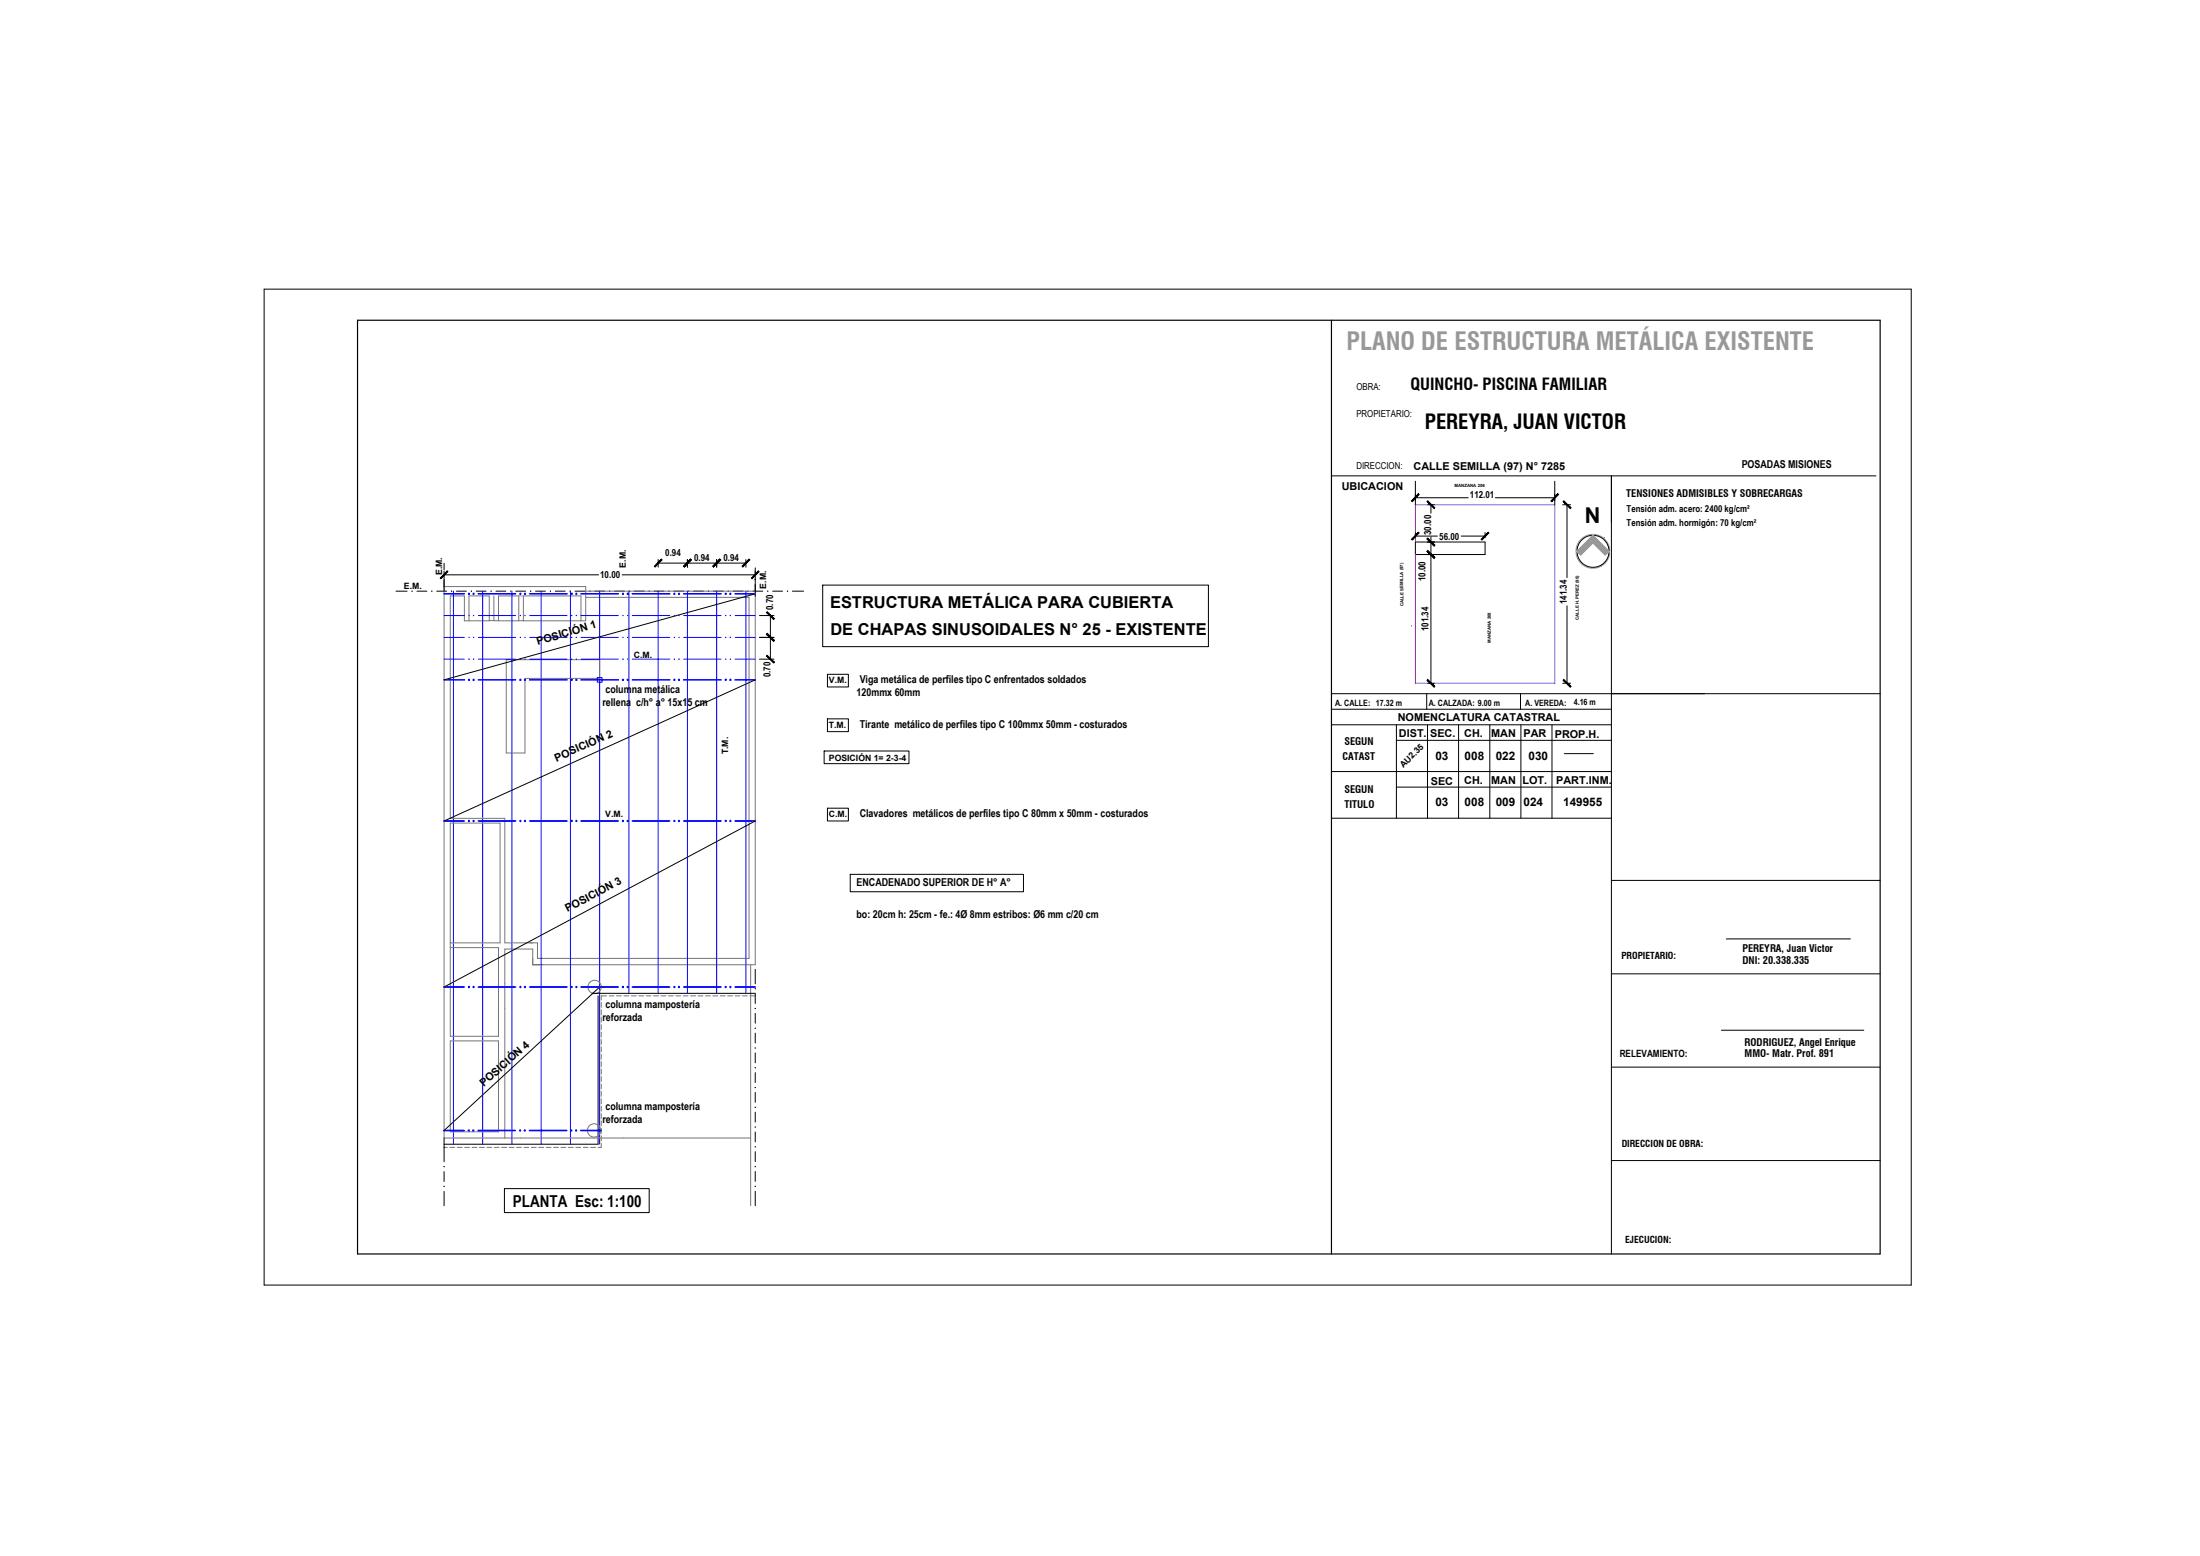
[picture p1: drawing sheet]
<svg xmlns="http://www.w3.org/2000/svg" width="707mm" height="500mm" viewBox="0 0 707 500" stroke-linecap="round" stroke-linejoin="round" font-family="sans-serif">
<!-- layer: muros -->
<g fill="none" stroke="#000" stroke-width=".32">
<path d="M127.3 189.9h3.5M134 189.9h3.2M140.3 189.9h3.2M142.7 180.9v2.2M142.7 186.3v2.1M146.7 189.9h3.2M153 189.9h3.2M159.4 189.9h3.2M165.7 189.9h3.2M172.1 189.9h3.2M178.4 189.9h3.2M184.8 189.9h3.2"/>
<path d="M191.1 189.9h3.2M197.5 189.9h3.2M203.8 189.9h3.2M210.2 189.9h3.2M216.5 189.9h3.2M222.9 189.9h3.2M229.2 189.9h3.2M235.6 189.9h3.2M241.9 189.9h3.2M242.7 182.4v2.2M242.7 187.8v2.1M248.3 189.9h3.2"/>
<path d="M254.6 189.9h3.6M242.7 311.4v4.6M242.7 319.2v3.2M242.7 325.6v3.1M242.7 331.9v3.2M242.7 338.3v3.1M242.7 344.6v3.2M242.7 351v3.1M242.7 357.3v3.2M142.7 368.6v4.6M142.7 376.4v3.2M242.7 363.7v3.1"/>
<path d="M242.7 370v3.2M242.7 376.4v3.1M142.7 382.7v4.7M242.7 382.7v4.7"/>
</g>
<g fill="#000" stroke="#000" stroke-width=".32">
<path d="M132.3 189.9h.2zM142.6 184.7h.2zM151.4 189.9h.2zM183.1 189.9h.2zM189.5 189.9h.2zM202.2 189.9h.2zM208.5 189.9h.2zM240.3 189.9h.2zM246.6 189.9h.2zM253 189.9h.2zM242.6 336.7h.2zM242.6 343h.2z"/>
<circle cx="138.8" cy="189.9" r=".07"/>
<circle cx="145.1" cy="189.9" r=".07"/>
<circle cx="157.8" cy="189.9" r=".07"/>
<circle cx="164.2" cy="189.9" r=".07"/>
<circle cx="170.5" cy="189.9" r=".07"/>
<circle cx="176.9" cy="189.9" r=".07"/>
<circle cx="195.9" cy="189.9" r=".07"/>
<circle cx="215" cy="189.9" r=".07"/>
<circle cx="221.3" cy="189.9" r=".07"/>
<circle cx="227.7" cy="189.9" r=".07"/>
<circle cx="234" cy="189.9" r=".07"/>
<circle cx="242.7" cy="186.2" r=".07"/>
<circle cx="242.7" cy="317.6" r=".07"/>
<circle cx="242.7" cy="324" r=".07"/>
<circle cx="242.7" cy="330.3" r=".07"/>
<circle cx="242.7" cy="349.4" r=".07"/>
<circle cx="242.7" cy="355.7" r=".07"/>
<circle cx="142.7" cy="374.8" r=".07"/>
<circle cx="242.7" cy="368.4" r=".07"/>
<circle cx="242.7" cy="374.8" r=".07"/>
<circle cx="242.7" cy="362.1" r=".07"/>
<circle cx="142.7" cy="381.1" r=".07"/>
<circle cx="242.7" cy="381.1" r=".07"/>
</g>
<!-- layer: existente -->
<g fill="none" stroke="#767676" stroke-width=".32">
<path d="M150.7 199.4v-8h6.5v8h-8v-8h-4.5v71.5h17.5v40h10.5v5M157.2 199.4h3M158.7 191.4v8M160.2 191.4h6.5v8h-6.5zM166.7 199.4h1.5M186.7 199.4v-8h-18.5v8h20v-11h-45.5v177.2h98.5M188.2 189.9h54.5v120h-71.5h3M188.2 191.9h52.5v116h-68h1.5M162.7 211.9h30v6h-24v24h-6zM144.7 304.4h15.5v28.5v-9M144.7 302.9h16v-38.5h-16v68.5h15.5M171.2 304.9h-9v60.7"/>
<path d="M171.2 307.9v2M194.9 319.9h-1.7v1.3M195.7 319.9h1.6M198.1 319.9h1.6M200.5 319.9h1.6M202.9 319.9h1.6M205.3 319.9h1.5M207.6 319.9h1.6M210 319.9h1.6M212.4 319.9h1.6M214.8 319.9h1.6M217.2 319.9h1.5"/>
<path d="M219.5 319.9h1.6M221.9 319.9h1.6M224.3 319.9h1.6M226.7 319.9h1.6M229.1 319.9h1.5M231.4 319.9h1.6M233.8 319.9h1.6M236.2 319.9h1.6M238.6 319.9h1.6M241 319.9h1.7M241.2 309.9v77.5M144.7 334.4h15.5v29.2h-15.5z"/>
<path d="M193.2 322v1.6M193.2 324.4v1.6M193.2 326.8v1.6M193.2 329.2v1.6M193.2 331.6v1.5M193.2 333.9v1.6M193.2 336.3v1.6M193.2 338.7v1.6M193.2 341.1v1.6M193.2 343.5v1.6M193.2 345.8v1.6M193.2 348.2v1.6"/>
<path d="M193.2 350.6v1.6M193.2 353v1.6M193.2 355.4v1.6M193.2 357.8v1.5M142.7 368.6h1.1M144.5 368.6h1.6M146.9 368.6h1.6M149.3 368.6h1.6M151.7 368.6h1.6M154.1 368.6h1.6M156.5 368.6h1.5M158.8 368.6h1.6"/>
<path d="M161.2 368.6h1.6M163.6 368.6h1.6M166 368.6h1.6M168.4 368.6h1.5M170.7 368.6h1.6M173.1 368.6h1.6M175.5 368.6h1.6M177.9 368.6h1.6M180.3 368.6h1.6M182.6 368.6h1.6M185 368.6h1.6M187.4 368.6h1.6"/>
<path d="M189.8 368.6h1.6M193.2 360.1v1.6M193.2 362.5v1.6M193.2 364.9v1.6M193.2 367.3v1.3h-1"/>
<circle cx="191.1" cy="317.1" r="2.14"/>
<circle cx="190.9" cy="363.2" r="2.14"/>
</g>
<g fill="none" stroke="#00f" stroke-width=".32">
<path d="M142.7 197.8h6.5M145.7 189.9v177.7M153.7 197.8h12M155.1 189.9v177.7M164.5 189.9v177.7M170.2 197.8h12M173.9 189.9v177.7M183.3 189.9v177.7M186.7 197.8h12M192.7 189.9v177.7M202.1 189.9v129.2M203.2 197.8h12"/>
<path d="M211.5 189.9v129.2M219.7 197.8h12M220.9 189.9v129.2M230.3 189.9v129.2M236.2 197.8h6.5M239.7 189.9v129.2M142.7 204.8h6.5M142.7 211.8h6.5M153.7 204.8h12M153.7 211.8h12M170.2 204.8h12M170.2 211.8h12"/>
<path d="M186.7 204.8h12M186.7 211.8h12M191.9 217.7h1.6v1.5h-1.6zM203.2 204.8h12M203.2 211.8h12M219.7 204.8h12M219.7 211.8h12M236.2 204.8h6.5M236.2 211.8h6.5"/>
</g>
<g fill="none" stroke="#000" stroke-width=".32">
<path d="M84.9 92.9h529.3v319.9h-529.3zM454.8 154.6v7.6M454.8 159.9h17M480.5 159.9h19.1M499.6 154.6v7.6M211.5 179.8v2.4M220.9 179.8v2.4M230.3 179.8v2.4M239.7 179.8v2.4M454.8 171.1v1.7M454.8 172.2h7.1M458.8 162.2h2.2"/>
<path d="M458.8 174.1h2.2M458.8 178.2h2.2M459.8 162.2v2.7M459.8 172.5v47M469.6 172.2h7.6M477.2 171.1v1.7M502.2 162.2h2.5M503.6 162.2v23.4M142.7 183.5v6.5M142.7 184.7h49.7M199.9 184.7h42.8M211.5 180.9h28.2"/>
<path d="M242.7 183.5v8M242.7 190.8l-100 27.6M244.1 197.8h4.6M247.6 197.8v14M264.4 188h123.9v19.7h-123.9zM503.6 194.6v24.9M242.7 218.4l-100 45.4M244.1 204.8h4.6M244.1 211.8h4.6M265.9 216.6h6.7v4.1h-6.7zM458.8 219.5h2.2M502.2 219.5h2.5"/>
<path d="M265.9 230.9h6.7v4.1h-6.7zM517.8 222.9h30M264.8 241.3h27.3v4h-27.3zM265.9 259.6h6.7v4.2h-6.7zM502.7 242.1h9.3M242.7 263.8l-100 53.3M273.2 280.9h55.7v5.6h-55.7zM190.2 319.1h52.5M192.2 319.9v47.7h-49.5M192.7 317.1l-50 46.1M553.2 331h45.7M142.7 365.6v3"/>
<path d="M162.1 381.9h46.5v7.7h-46.5z"/>
</g>
<!-- layer: cotas -->
<path d="M171.2 304.9v5" fill="none" stroke="#767676" stroke-width=".32"/>
<!-- layer: 0 -->
<g fill="#000" stroke="#000" stroke-width=".32">
<path d="M455.8 158.6l-2 2.5 2.3-2.2zM455.8 158.6l-2 2.5-.2-.2z"/>
<path d="M212.5 179.6l-2 2.5 2.3-2.2zM212.5 179.6l-2 2.5-.2-.2z"/>
<path d="M221.9 179.6l-2 2.5 2.3-2.2zM219.7 181.9l2.2-2.3-2 2.5z"/>
<path d="M231.3 179.6l-2 2.5 2.3-2.2zM231.3 179.6l-2 2.5-.2-.2z"/>
<path d="M455.8 171l-2 2.5 2.3-2.3zM455.8 171l-2 2.5-.2-.3z"/>
<path d="M458.8 172.9l-.2 .2 2.5 2zM458.6 173.1l2.5 2-.3 .3z"/>
<path d="M458.8 176.9l-.2 .2 2.5 2zM458.6 177.1l2.5 2-.3 .3z"/>
<path d="M458.6 161.1l2.2 2.3 .3-.2zM458.8 160.9l2.3 2.3-2.5-2.1z"/>
<path d="M458.6 173.1l2.2 2.3 .3-.3zM458.6 173.1l.2-.2 2.3 2.2z"/>
<path d="M458.6 177.1l2.2 2.3 .3-.3zM458.8 176.9l2.3 2.2-2.5-2z"/>
<path d="M476 173.2l.2 .3 2-2.5zM478.2 171l.3 .2-2.3 2.3z"/>
<path d="M500.6 158.6l-2.2 2.3 .2 .2zM500.6 158.6l.2 .3-2.2 2.2z"/>
<path d="M502.3 161.1l2.3 2.3 .2-.2zM502.5 160.9l2.3 2.3-2.5-2.1z"/>
<path d="M143.7 183.4l-2 2.5 2.2-2.2zM143.7 183.4l-2 2.5-.2-.2z"/>
<path d="M219.7 181.9l.2 .2 2-2.5zM221.9 179.6l.3 .3-2.3 2.2z"/>
<path d="M229.1 181.9l.2 .2 2-2.5zM231.3 179.6l.3 .3-2.3 2.2z"/>
<path d="M238.5 181.9l.2 .2 2-2.5zM240.7 179.6l.3 .3-2.3 2.2z"/>
<path d="M241.5 185.7l.2 .2 2-2.5zM243.7 183.4l.2 .3-2.2 2.2z"/>
<path d="M246.3 196.8l2.3 2.2 .2-.2zM246.5 196.5l2.3 2.3-2.5-2z"/>
<path d="M246.5 203.5l-.2 .3 2.5 2zM246.3 203.8l2.5 2-.2 .2z"/>
<path d="M246.5 210.5l-.2 .2 2.5 2.1zM246.3 210.7l2.5 2.1-.2 .2z"/>
<path d="M246.3 203.8l2.3 2.2 .2-.2zM246.5 203.5l2.3 2.3-2.5-2z"/>
<path d="M458.8 218.3l-.2 .2 2.5 2zM458.6 218.5l2.5 2-.3 .3z"/>
<path d="M502.5 218.3l-.2 .2 2.5 2zM502.3 218.5l2.5 2-.2 .3z"/>
</g>
<!-- layer: existente -->
<path d="M166.7 191.4h1.5" fill="none" stroke="#989898" stroke-width=".32"/>
<g fill="none" stroke="#00f" stroke-width=".51">
<path d="M142.7 190.8h6.5M153.7 190.8h12M170.2 190.8h12M186.7 190.8h12M203.2 190.8h12M219.7 190.8h12M236.2 190.8h6.5M142.7 218.4h6.5M153.7 218.4h12M170.2 218.4h12M186.7 218.4h12M203.2 218.4h12"/>
<path d="M219.7 218.4h12M236.2 218.4h6.5M142.7 263.8h6.5M153.7 263.8h12M170.2 263.8h12M186.7 263.8h12M203.2 263.8h12M219.7 263.8h12M236.2 263.8h6.5M142.7 317.1h6.5M153.7 317.1h12M170.2 317.1h12"/>
<path d="M186.7 317.1h12M203.2 317.1h12M219.7 317.1h12M236.2 317.1h6.5M142.5 363.2h6.6M153.6 363.2h12M170.1 363.2h12M186.6 363.2h6.6"/>
</g>
<g fill="#00f" stroke="#00f" stroke-width=".32">
<path d="M150.7 204.7v.2z"/>
<path d="M185.2 204.7v.2z"/>
<path d="M201.7 204.7v.2z"/>
<path d="M218.2 204.7v.2z"/>
<path d="M234.7 204.7v.2z"/>
<path d="M185.2 211.7v.2z"/>
<path d="M201.7 211.7v.2z"/>
<path d="M218.2 211.7v.2z"/>
<path d="M234.7 211.7v.2z"/>
<circle cx="150.7" cy="263.7" r=".22"/>
<circle cx="152.2" cy="263.7" r=".22"/>
<circle cx="167.2" cy="263.7" r=".22"/>
<circle cx="168.7" cy="263.7" r=".22"/>
<circle cx="183.7" cy="263.7" r=".22"/>
<circle cx="185.2" cy="263.7" r=".22"/>
<circle cx="200.2" cy="263.7" r=".22"/>
<circle cx="201.7" cy="263.7" r=".22"/>
<circle cx="216.7" cy="263.7" r=".22"/>
<circle cx="218.2" cy="263.7" r=".22"/>
<circle cx="233.2" cy="263.7" r=".22"/>
<circle cx="234.7" cy="263.7" r=".22"/>
<circle cx="150.7" cy="218.4" r=".22"/>
<circle cx="152.2" cy="218.4" r=".22"/>
<circle cx="167.2" cy="218.4" r=".22"/>
<circle cx="168.7" cy="218.4" r=".22"/>
<circle cx="183.7" cy="218.4" r=".22"/>
<circle cx="185.2" cy="218.4" r=".22"/>
<circle cx="200.2" cy="218.4" r=".22"/>
<circle cx="201.7" cy="218.4" r=".22"/>
<circle cx="216.7" cy="218.4" r=".22"/>
<circle cx="218.2" cy="218.4" r=".22"/>
<circle cx="233.2" cy="218.4" r=".22"/>
<circle cx="234.7" cy="218.4" r=".22"/>
<circle cx="150.7" cy="317.1" r=".22"/>
<circle cx="152.2" cy="317.1" r=".22"/>
<circle cx="167.2" cy="317.1" r=".22"/>
<circle cx="168.7" cy="317.1" r=".22"/>
<circle cx="183.7" cy="317.1" r=".22"/>
<circle cx="185.2" cy="317.1" r=".22"/>
<circle cx="200.2" cy="317.1" r=".22"/>
<circle cx="201.7" cy="317.1" r=".22"/>
<circle cx="216.7" cy="317.1" r=".22"/>
<circle cx="218.2" cy="317.1" r=".22"/>
<circle cx="233.2" cy="317.1" r=".22"/>
<circle cx="234.7" cy="317.1" r=".22"/>
<circle cx="150.6" cy="363.2" r=".22"/>
<circle cx="152.1" cy="363.2" r=".22"/>
<circle cx="167.1" cy="363.2" r=".22"/>
<circle cx="168.6" cy="363.2" r=".22"/>
<circle cx="183.6" cy="363.2" r=".22"/>
<circle cx="185.1" cy="363.2" r=".22"/>
<circle cx="150.7" cy="190.8" r=".22"/>
<circle cx="152.2" cy="190.8" r=".22"/>
<circle cx="167.2" cy="190.8" r=".22"/>
<circle cx="168.7" cy="190.8" r=".22"/>
<circle cx="183.7" cy="190.8" r=".22"/>
<circle cx="185.2" cy="190.8" r=".22"/>
<circle cx="200.2" cy="190.8" r=".22"/>
<circle cx="201.7" cy="190.8" r=".22"/>
<circle cx="216.7" cy="190.8" r=".22"/>
<circle cx="218.2" cy="190.8" r=".22"/>
<circle cx="233.2" cy="190.8" r=".22"/>
<circle cx="234.7" cy="190.8" r=".22"/>
<circle cx="152.2" cy="197.7" r=".07"/>
<circle cx="167.2" cy="197.7" r=".07"/>
<circle cx="183.7" cy="197.7" r=".07"/>
<circle cx="201.7" cy="197.7" r=".07"/>
<circle cx="233.2" cy="197.7" r=".07"/>
<circle cx="152.2" cy="204.8" r=".07"/>
<circle cx="167.2" cy="204.8" r=".07"/>
<circle cx="168.7" cy="204.8" r=".07"/>
<circle cx="183.7" cy="204.8" r=".07"/>
<circle cx="200.2" cy="204.8" r=".07"/>
<circle cx="216.7" cy="204.8" r=".07"/>
<circle cx="233.2" cy="204.8" r=".07"/>
<circle cx="150.7" cy="211.8" r=".07"/>
<circle cx="152.2" cy="211.8" r=".07"/>
<circle cx="167.2" cy="211.8" r=".07"/>
<circle cx="168.7" cy="211.8" r=".07"/>
<circle cx="183.7" cy="211.8" r=".07"/>
<circle cx="200.2" cy="211.8" r=".07"/>
<circle cx="216.7" cy="211.8" r=".07"/>
<circle cx="233.2" cy="211.8" r=".07"/>
</g>
<!-- layer: rotulos -->
<path d="M114.9 102.9h489.3v300h-489.3zM427.9 102.9v300" fill="none" stroke="#000" stroke-width=".38"/>
<path d="M427.9 152.9h174.9M517.8 152.9v250" fill="none" stroke="#000" stroke-width=".32"/>
<!-- layer: None -->
<path d="M511 172.8h4.6" fill="none" stroke="#000" stroke-width=".32"/>
<!-- layer: cotas -->
<path d="M517.8 152.9v15M554.7 301.6h39.9" fill="none" stroke="#000" stroke-width=".32"/>
<!-- layer: solados -->
<path d="M517.8 282.8h86.4M517.8 312.9h86.4M517.8 342.8h86.4M517.8 372.8h86.4" fill="none" stroke="#000" stroke-width=".32"/>
<!-- layer: 0 -->
<path d="M510.1 172l-1 .4M514.1 182.1l.5-.3-1 .5" fill="none" stroke="#fff" stroke-width=".32"/>
<g fill="#fff" stroke="#fff" stroke-width=".32">
<path d="M506.7 177.1l5.2-2.7-3.9 3.9z"/>
<path d="M511.9 174.4l5.1 2.7-1.2 1.2z"/>
<path d="M513.6 182.3l1.5-.8zM513.1 182.4l2-.9zM513.1 182.4l2.4-1.2zM512.6 182.5l2.9-1.3zM512.6 182.5l3.3-1.6-.4 .3zM512.1 182.6l.5-.1 3.3-1.6zM512.1 182.6l4.1-2.2-.3 .5zM511.5 182.6h.6l4.1-2.2zM511.5 182.6l5-2.6-.3 .4zM511 182.5l.5 .1 5-2.6zM511 182.5l5.8-3-.3 .5zM510.5 182.4l.5 .1 5.8-3zM510.5 182.4l6.5-3.4-.2 .5zM509.9 182.2l.6 .2 6.5-3.4zM509.9 182.2l7.2-3.7-.1 .5zM509.5 182l.4 .2 7.2-3.7zM509.5 182l7.8-4-.2 .5zM509 181.8l.5 .2 7.8-4zM509 181.8l8.3-4.3v.5zM508.6 181.5l.4 .3 8.3-4.3zM508.6 181.5l8.7-4.6v.6zM508.2 181.1l.4 .4 8.7-4.6zM508.2 181.1l9.1-4.7v.5zM507.8 180.7l.4 .4 9.1-4.7zM507.8 180.7l9.4-4.8 .1 .5zM507.4 180.3l.4 .4 9.4-4.8zM507.4 180.3l9.7-4.9 .1 .5zM507.2 179.8l.2 .5 9.7-4.9zM507.2 179.8l9.6-4.9 .3 .5zM506.9 179.4l.3 .4 9.6-4.9zM506.9 179.4l9.7-5 .2 .5zM506.7 178.9l.2 .5 9.7-5zM506.7 178.9l9.6-4.9 .3 .4zM506.6 178.4l.1 .5 9.6-4.9zM506.6 178.4l9.4-4.9 .3 .5zM506.5 177.8l.1 .6 9.4-4.9zM506.5 177.8l9.1-4.6 .4 .3zM506.4 177.3l.1 .5 9.1-4.6zM506.4 177.3l8.8-4.5 .4 .4zM506.4 176.8v.5l8.8-4.5zM506.4 176.8l8.4-4.3 .4 .3zM506.5 176.2l-.1 .6 8.4-4.3zM506.5 176.2l7.8-4 .5 .3zM506.6 175.7l-.1 .5 7.8-4zM506.6 175.7l7.2-3.7 .5 .2zM506.8 175.2l-.2 .5 7.2-3.7zM506.8 175.2l6.5-3.4 .5 .2zM507 174.7l-.2 .5 6.5-3.4zM507 174.7l5.8-2.9h.5zM507.2 174.3l-.2 .4 5.8-2.9zM507.2 174.3l5-2.6 .6 .1zM507.5 173.8l-.3 .5 5-2.6zM507.5 173.8l4.2-2.1h.5zM507.5 173.8l4.2-2.1-3.8 1.7zM507.9 173.4l3.3-1.7h.5zM507.9 173.4l3.3-1.7-2.9 1.3zM508.3 173l2.9-1.3zM508.3 173l2.3-1.2zM508.7 172.7l1.9-.9zM508.7 172.7l1.4-.7z"/>
<path d="M511.9 172v2.4l5.1 2.7zM511.9 172v2.4l-5.2 2.7z"/>
</g>
<g fill="none" stroke="#989898" stroke-width=".32">
<path d="M511.9 172l5.1 5.1-1.2 1.2-3.9-3.9-3.9 3.9-1.3-1.2zM511.9 172.3l4.8 4.8-.9 .9-3.9-4-3.9 4-.9-.9z"/>
<circle cx="511.9" cy="177.1" r="5.5"/>
</g>
<g fill="none" stroke="#000" stroke-width=".32">
<path d="M453.6 201.1h.1M427.9 222.9h176.3M427.9 227.9h89.8M427.9 232.8h89.8M448.7 237.8h69M448.7 232.8v30.1M458.5 222.9v5M458.7 232.8v30.1M468.7 232.8v30.1M478.7 232.8v30.1M488.6 222.9v5M488.7 232.8v30.1"/>
<path d="M498.7 232.8v30.1M427.9 247.9h89.8M448.7 252.9h69M427.9 262.9h89.9"/>
<circle cx="511.9" cy="177.1" r="5.1"/>
</g>
<g fill="#989898" stroke="#989898" stroke-width=".32">
<path d="M510.2 174l1.7-1.7 1.7 1.7z"/>
<path d="M507.1 177.1h1.7l-.8 .9z"/>
<path d="M511.9 174h1.7l3.1 3.1z"/>
<path d="M511.9 174l3 3.1h1.8zM514.9 177.1h1.8l-.9 .9z"/>
<path d="M510.2 174l-1.4 3.1 3.1-3.1zM510.2 174l-1.4 3.1h-1.7z"/>
</g>
<!-- layer: 0.15 -->
<path d="M454.8 174.1v-11.9h44.8v57.3h-44.8v-41.3" fill="none" stroke="#f0f" stroke-width=".32"/>
<path d="M454.8 174.1h22.4v4.1h-22.4z" fill="none" stroke="#000" stroke-width=".32"/>
<text font-size="8" fill="#989898" x="432.7" y="112.5">PLANO DE ESTRUCTURA METÁLICA EXISTENTE</text>
<text font-size="7" x="509.3" y="167.9">N</text>
<text font-size="6.6" x="457.8" y="137.7">PEREYRA, JUAN VICTOR</text>
<g font-size="5.3">
<text x="453.3" y="125.4">QUINCHO- PISCINA FAMILIAR</text>
<text x="266.7" y="195.4">ESTRUCTURA METÁLICA PARA CUBIERTA</text>
<text x="266.9" y="204.1">DE CHAPAS SINUSOIDALES N° 25 - EXISTENTE</text>
<text x="164.8" y="387.9">PLANTA Esc: 1:100</text>
</g>
<g font-size="3.8">
<text x="461.3" y="244.1">03</text>
<text x="470.7" y="244.1">008</text>
<text x="480.7" y="244.1">022</text>
<text x="491.2" y="244.1">030</text>
<text x="461.3" y="259.1">03</text>
<text x="470.7" y="259.1">008</text>
<text x="480.7" y="259.1">009</text>
<text x="489.6" y="258.9">024</text>
<text x="502.3" y="258.9">149955</text>
</g>
<g font-size="3.5">
<text x="454.2" y="150.9">CALLE SEMILLA (97) N° 7285</text>
<text x="559.7" y="150.3">POSADAS MISIONES</text>
<text x="431.2" y="157.6">UBICACION</text>
<text x="172.8" y="207.2" transform="rotate(-17 172.8 207.2)">POSICIÓN 1</text>
<text x="276.3" y="219.4">Viga metálica de perfiles tipo C enfrentados soldados</text>
<text x="193.6" y="226.7">rellena c/h° a° 15x15 cm</text>
<text x="194.6" y="222.5">columna metálica</text>
<text x="275.3" y="223.6">120mmx 60mm</text>
<text x="276.3" y="233.7">Tirante metálico de perfiles tipo C 100mmx 50mm - costurados</text>
<text x="449.2" y="231.7">NOMENCLATURA CATASTRAL</text>
<text x="449.5" y="236.8">DIST.</text>
<text x="459.6" y="236.8">SEC.</text>
<text x="470.5" y="236.7">CH.</text>
<text x="479.2" y="236.9">MAN</text>
<text x="489.6" y="236.8">PAR</text>
<text x="499.6" y="237">PROP.H.</text>
<text x="178.9" y="244.7" transform="rotate(-24 178.9 244.7)">POSICIÓN 2</text>
<text x="470.5" y="251.9">CH.</text>
<text x="500.1" y="251.8">PART.INM.</text>
<text x="459.8" y="252.2">SEC</text>
<text x="479.2" y="252">MAN</text>
<text x="489.2" y="252">LOT.</text>
<text x="276.3" y="262.4">Clavadores metálicos de perfiles tipo C 80mm x 50mm - costurados</text>
<text x="275.3" y="284.7">ENCADENADO SUPERIOR DE H° A°</text>
<text x="182.4" y="293.1" transform="rotate(-28 182.4 293.1)">POSICIÓN 3</text>
<text x="275.3" y="295">bo: 20cm h: 25cm - fe.: 4Ø 8mm estribos: Ø6 mm c/20 cm</text>
<text x="194.6" y="323.9">columna mampostería</text>
<text x="193.6" y="328.1">reforzada</text>
<text x="155.5" y="349.2" transform="rotate(-42 155.5 349.2)">POSICIÓN 4</text>
<text x="194.6" y="356.6">columna mampostería</text>
<text x="193.6" y="360.8">reforzada</text>
</g>
<g font-size="3.3">
<text x="522.6" y="159.5">TENSIONES ADMISIBLES Y SOBRECARGAS</text>
<text x="432" y="239.5">SEGUN</text>
<text x="431.4" y="244.3">CATAST</text>
<text x="432" y="254.7">SEGUN</text>
<text x="432" y="259.6">TITULO</text>
<text x="559.9" y="306">PEREYRA, Juan Victor</text>
<text x="559.9" y="309.7">DNI: 20.338.335</text>
<text x="560.6" y="336">RODRIGUEZ, Angel Enrique</text>
<text x="560.6" y="339.7">MMO- Matr. Prof. 891</text>
</g>
<text font-size="3.2" x="520.5" y="339.4">RELEVAMIENTO:</text>
<g font-size="3.1">
<text x="435.9" y="125.2">OBRA:</text>
<text x="435.9" y="133.9">PROPIETARIO:</text>
<text x="435.9" y="150.8">DIRECCION:</text>
<text x="472.4" y="160">112.01</text>
<text x="522.7" y="164.5">Tensión adm. acero: 2400 kg/cm²</text>
<text x="459.9" y="171.9" transform="rotate(-90 459.9 171.9)">30.00</text>
<text x="462.5" y="173.3">56.00</text>
<text x="522.7" y="169.1">Tensión adm. hormigón: 70 kg/cm²</text>
<text x="213.8" y="178.5">0.94</text>
<text x="192.9" y="185.8">10.00</text>
<text x="223.1" y="180.1">0.94</text>
<text x="232.5" y="180.1">0.94</text>
<text x="458.1" y="186.7" transform="rotate(-90 458.1 186.7)">10.00</text>
<text x="248.4" y="196" transform="rotate(-90 248.4 196)">0.70</text>
<text x="503.5" y="194.1" transform="rotate(-90 503.5 194.1)">141.34</text>
<text x="459.1" y="202.8" transform="rotate(-90 459.1 202.8)">101.34</text>
<text x="247.6" y="217.6" transform="rotate(-90 247.6 217.6)">0.70</text>
<text x="521" y="307.9">PROPIETARIO:</text>
<text x="521.1" y="368.4">DIRECCION DE OBRA:</text>
<text x="522.3" y="399.4">EJECUCION:</text>
</g>
<g font-size="2.8">
<text x="142.1" y="184.8" transform="rotate(-90 142.1 184.8)">E.M.</text>
<text x="201.1" y="182.3" transform="rotate(-90 201.1 182.3)">E.M.</text>
<text x="129.8" y="189.4">E.M.</text>
<text x="246.2" y="189.1" transform="rotate(-90 246.2 189.1)">E.M.</text>
<text x="203.7" y="211.4">C.M.</text>
<text x="266.4" y="219.4">V.M.</text>
<text x="429" y="226.7">A. CALLE: 17.32 m</text>
<text x="459.1" y="226.9">A. CALZADA: 9.00 m</text>
<text x="490.1" y="226.9">A. VEREDA:</text>
<text x="505.7" y="226.6">4.16 m</text>
<text x="266.4" y="233.8">T.M.</text>
<text x="234" y="242.3" transform="rotate(-90 234 242.3)">T.M.</text>
<text x="266.4" y="244.4">POSICIÓN 1= 2-3-4</text>
<text x="451" y="246.7" transform="rotate(-45 451 246.7)">AU2.35</text>
<text x="194.5" y="262.4">V.M.</text>
<text x="266.4" y="262.5">C.M.</text>
</g>
<g font-size="1.4">
<text x="467.4" y="156.6">MANZANA 206</text>
<text x="451" y="194.8" transform="rotate(-90 451 194.8)">CALLE SEMILLA (97)</text>
<text x="507.4" y="199.2" transform="rotate(-90 507.4 199.2)">CALLE H. PEREZ (95)</text>
<text x="479.1" y="206.4" transform="rotate(-90 479.1 206.4)">MANZANA 208</text>
</g>
</svg>
